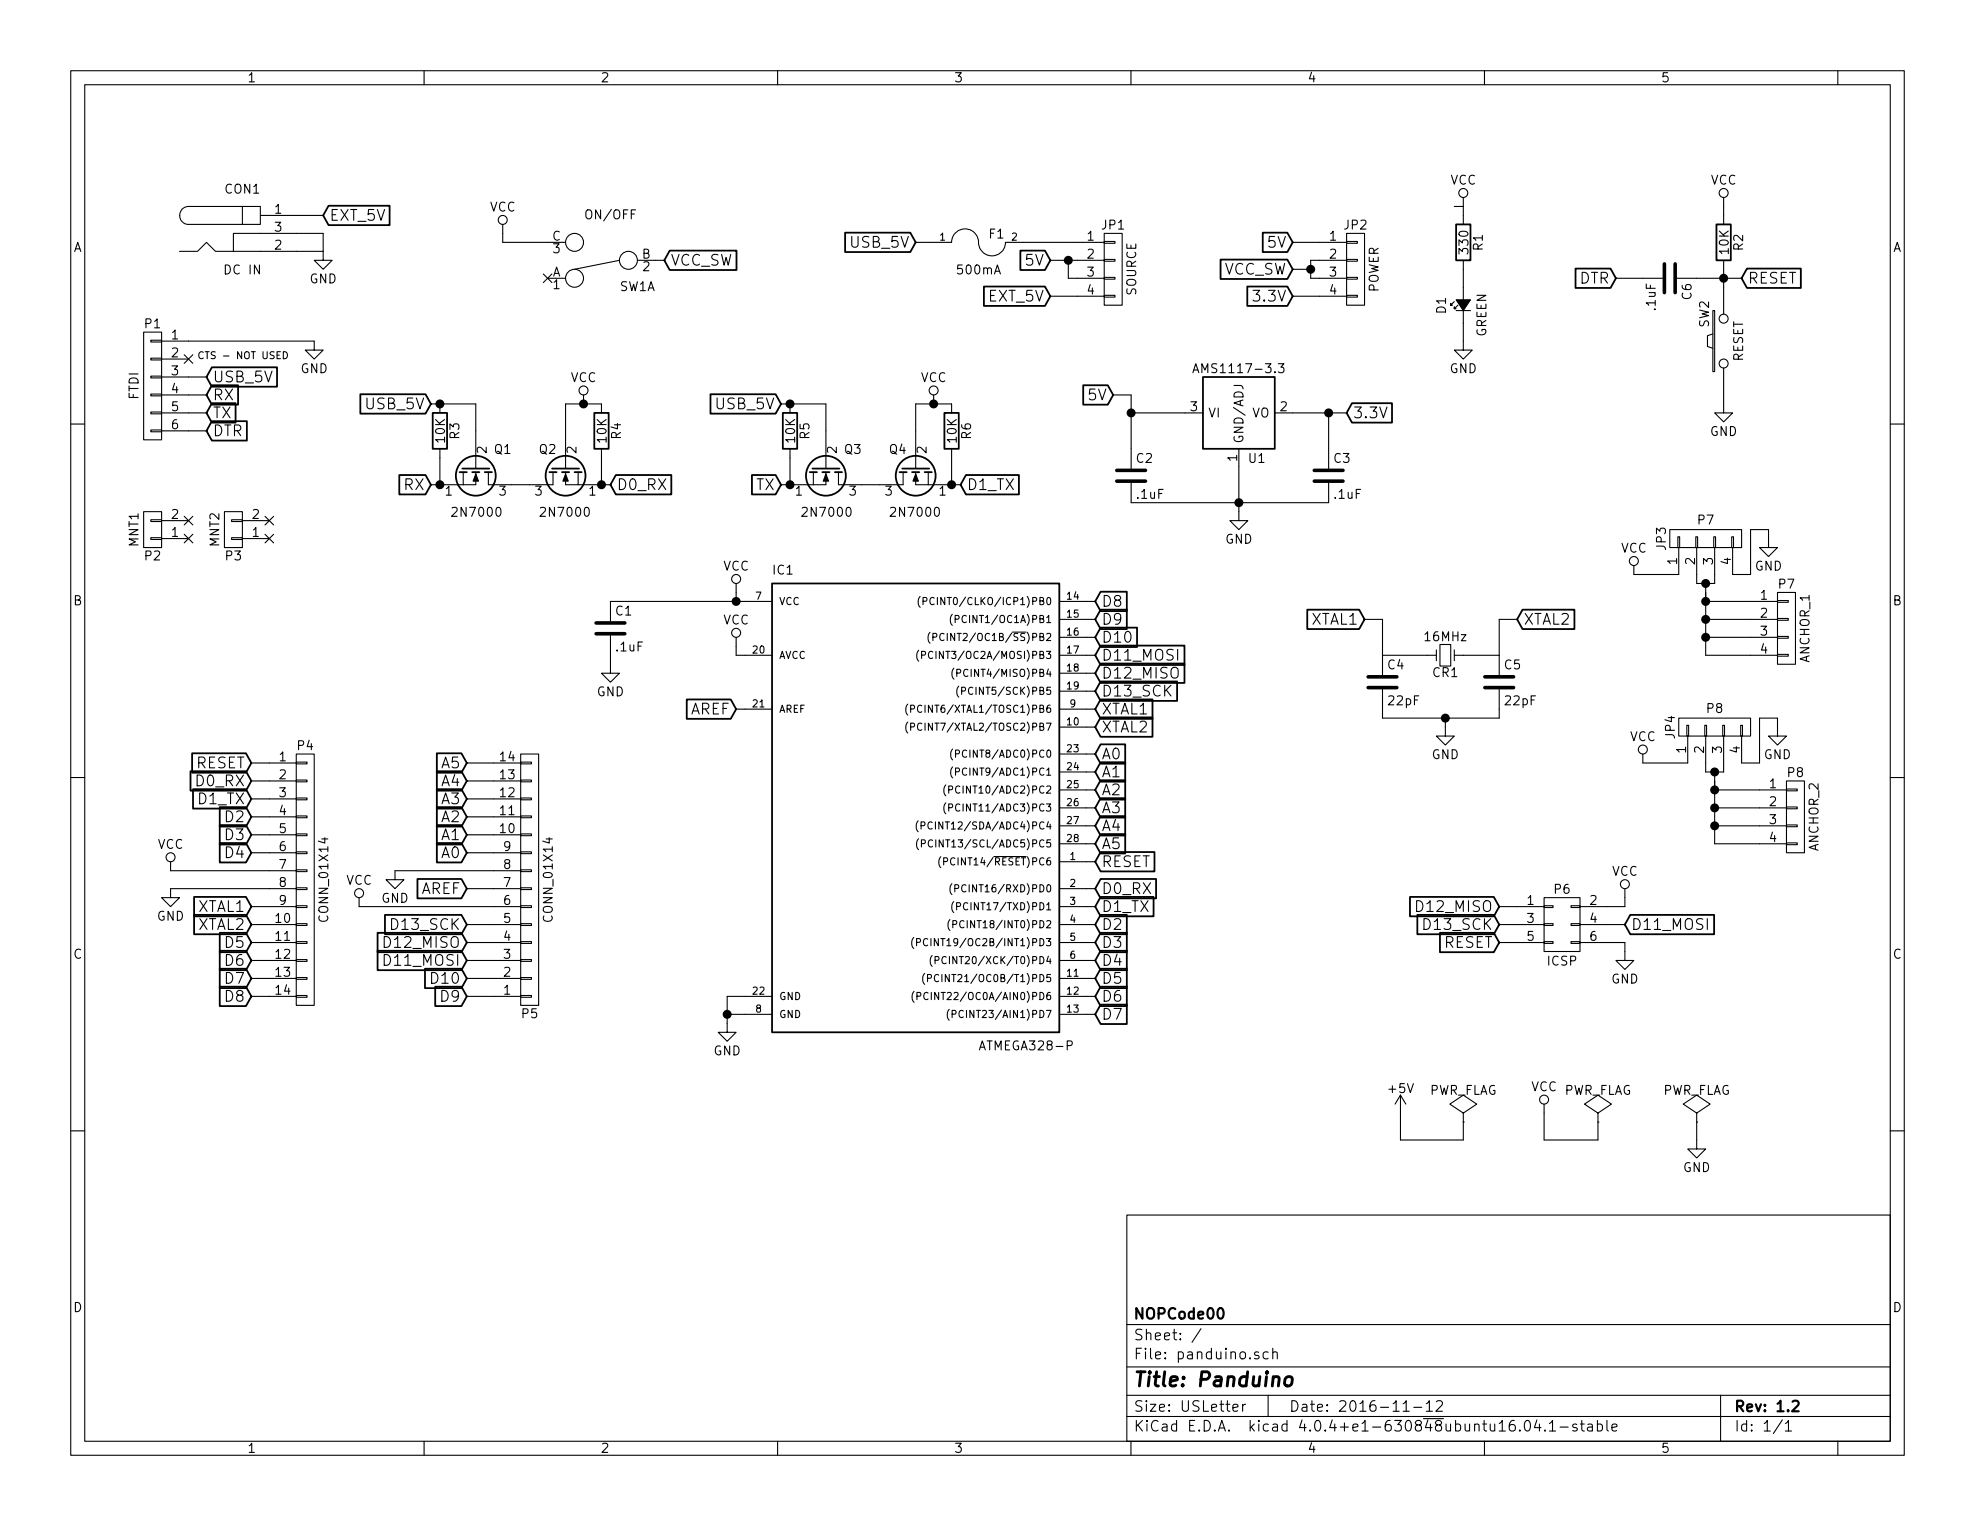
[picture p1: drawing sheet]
<svg xmlns="http://www.w3.org/2000/svg" width="279mm" height="216mm" viewBox="0 0 279 216" stroke-linecap="round" stroke-linejoin="round" font-family="sans-serif">
<g fill="none" stroke="#000" stroke-width=".15">
<path d="M10 10h259.4v195.9h-259.4zM12 12h255.4v191.9h-255.4zM60 10v2M110 10v2M160 10v2M210 10v2M260 10v2M25.4 35.6h2.5l1.3-1.3 1.3 1.3h15.2M33 35.6v-2.6h12.7v2.6M34.3 29.2h2.5v2.6h-2.5zM34.3 29.2h-7.6a1.27 1.27 0 0 0-1.3 1.3 1.27 1.27 0 0 0 1.3 1.3h7.6M36.8 30.5h8.9"/>
<path d="M45.7 35.6v1.2h1.3l-1.3 1.3-1.3-1.3h1.3M71.1 31.8v2.5h8.9M76.9 38.8l1.2 1.2M77.5 39.4h2.5M78.1 38.8l-1.2 1.2M87.6 36.8l-6.3 1.3M90.2 36.8h3.8M129.5 34.3h5.1a1.93 1.93 0 0 1 2.1-1.9 1.93 1.93 0 0 1 1.8 2.2 1.91 1.91 0 0 0 2 1.6 1.91 1.91 0 0 0 1.7-1.9h14M148.6 36.8h7.6M151.1 36.8v2.6h5.1M156.2 39.2h1.5v.3h-1.5zM156.2 36.7h1.5v.3h-1.5z"/>
<path d="M156.2 34.2h1.5v.2h-1.5zM156.2 33h2.5v10.2h-2.5zM182.9 34.3h7.6M182.9 38.1h2.5M190.5 39.2h1.5v.3h-1.5zM190.5 36.7h1.5v.3h-1.5zM190.5 34.2h1.5v.2h-1.5zM190.5 33h2.5v10.2h-2.5zM190.5 36.8h-5.1v2.6h5.1M205.7 29.2h1.3M207 27.9v3.9M207 36.8v5.6"/>
<path d="M228.6 39.4h6.6M237.2 39.4h9.2M243.8 27.9v3.9M243.8 36.8v7.7M10 60h2M20.3 47h2.6v15.2h-2.6zM21.3 58.3h1.6v.2h-1.6zM21.3 55.8h1.6v.2h-1.6zM21.3 53.2h1.6v.3h-1.6zM21.3 50.7h1.6v.2h-1.6zM21.3 48.1h1.6v.3h-1.6zM22.9 48.3h21.5v1.2h1.3l-1.3 1.3-1.2-1.3h1.2"/>
<path d="M22.9 50.8h3.8M22.9 53.3h6.3M22.9 55.9h6.3M22.9 58.4h6.3M26.1 50.2l1.2 1.2M27.3 50.2l-1.2 1.2M39.2 50.2h.3M39.7 49.8h-.5v.9h.5M40.1 49.8a.5 .5 0 0 1 .6 .5 .5 .5 0 0 1-.6 .4zM61 57.2h6.3v9.1M62.2 57.2v1.2M82.5 55.9v1.3"/>
<path d="M85.1 58.4v-1.2h-5.1v9.1M110.5 57.2h6.3v9.1M111.8 57.2v1.2M132.1 55.9v1.3M134.6 58.4v-1.2h-5.1v9.1M148.6 41.9h7.6M156.2 41.8h1.5v.2h-1.5zM157.5 55.9h2.5v10.4M160 58.4h10.2M168.8 52.7l.4-1.2 .4 1.2M168.9 52.3h.6M180.3 58.4h10.2"/>
<path d="M180.8 51.5h.8l-.4 .4 .4 .1v.6l-.2 .1h-.4l-.2-.1M182.9 41.9h7.6M188 58.4v7.9M190.5 41.8h1.5v.2h-1.5zM205.7 42.7l-.5 .5v-.3v.3h.3M206 43.9h2M206.2 43.2l-.5 .5v-.3v.3h.3M207 43.9v5.6h1.3l-1.3 1.3-1.3-1.3h1.3M242.3 43.9h.3v8.7h-.3zM242.3 47.2l-.7 .3v1.5l.7 .3M243.8 52.1v6.3h1.3l-1.3 1.3-1.2-1.3h1.2M267.4 60h2"/>
<path d="M20.3 72.4h2.6v5.1h-2.6zM21.3 60.8h1.6v.3h-1.6zM21.3 73.5h1.6v.3h-1.6zM21.3 76.1h1.6v.2h-1.6zM22.9 61h6.3M22.9 76.2h3.8M22.9 73.7h3.8M26.1 73.1l1.2 1.2M26.1 75.6l1.2 1.2M27.3 73.1l-1.2 1.2M27.3 75.6l-1.2 1.2M31.7 72.4h2.6v5.1h-2.6z"/>
<path d="M32.8 73.5h1.5v.3h-1.5zM32.8 76.1h1.5v.2h-1.5zM34.3 76.2h3.8M34.3 73.7h3.8M37.5 75.6l1.2 1.2M37.5 73.1l1.2 1.2M38.7 75.6l-1.2 1.2M38.7 73.1l-1.2 1.2M62.2 63.5v5.1M65.5 66.8v1.8M67.3 66.8v1.8h-6.3M69.1 66.8v1.8h9.1v-1.8"/>
<path d="M80 66.8v1.8h6.4M81.8 66.8v1.8M85.1 63.5v5.1M111.8 63.5v5.1M115.1 66.8v1.8M116.8 66.8v1.8h-6.3M118.6 66.8v1.8h9.2v-1.8M129.5 66.8v1.8h6.4M131.3 66.8v1.8M134.6 63.5v5.1M160 68.3v2.8h28v-2.8M175.3 63.5v10.2h1.2l-1.2 1.2-1.3-1.2h1.3"/>
<path d="M236.2 74.9h10.2v2.6h-10.2zM237.4 75.9h.2v1.6h-.2zM237.5 77.5v3.8h-6.4v-1.3M239.9 75.9h.3v1.6h-.3zM240 77.5v5.1h2.6v-5.1M242.4 75.9h.3v1.6h-.3zM245 75.9h.2v1.6h-.2zM245.1 77.5v3.8h2.5v-6.4h2.6v2.6h1.3l-1.3 1.2-1.3-1.2h1.3M86.4 89.9v5.4h1.2l-1.2 1.2-1.3-1.2h1.3M104.1 90.2v2.5h5.1M104.1 82.6v2.5M109.2 85.1h-22.8v2.8"/>
<path d="M128.4 99.6a1.2 1.2 0 0 0 0 1.6M130 92a1.2 1.2 0 0 0 0 1.5M130.2 84.4a1.2 1.2 0 0 0 0 1.5M130.4 92.7l.5-.1v-.1v-.3h-.5v1M130.6 85.1l.5-.1v-.1v-.3l-.5-.1v1M131.6 89.5a1.2 1.2 0 0 0 0 1.5M132 92.3a.4 .4 0 0 0-.5-.1 .4 .4 0 0 0-.2 .5 .37 .37 0 0 0 .2 .4 .37 .37 0 0 0 .5 0M132 90.1h.5v-.2v-.2l-.5-.1v1M132.2 84.6a.4 .4 0 0 0-.5 0 .4 .4 0 0 0-.2 .5 .37 .37 0 0 0 .2 .4 .37 .37 0 0 0 .5-.1M133.6 89.7a.4 .4 0 0 0-.5 0 .4 .4 0 0 0-.2 .5 .37 .37 0 0 0 .2 .4 .37 .37 0 0 0 .5-.1M134.7 86.9a1.2 1.2 0 0 0 0 1.6M135 94.5a1.2 1.2 0 0 0 0 1.6"/>
<path d="M135.1 87.6h.5l.1-.2-.1-.3h-.5v1M135.4 95.2h.4l.1-.2-.1-.3h-.4v1M135.6 97.1a1.2 1.2 0 0 0 0 1.5M136 97.8l.5-.1 .1-.1-.1-.3-.5-.1v1M149.9 85.1h5M149.9 92.7h5M149.9 87.6h5M149.9 90.2h5M149.9 95.3h5M149.9 97.8h5M193 87.6h2.6v7.9M195.6 92.7h7.6"/>
<path d="M195.6 97.5v4.1h16.5v-4.1M203.2 91.9v1.6M203.7 91.2h1.5v3h-1.5zM205.7 92.7h6.4M205.7 91.9v1.6M214.6 87.6h-2.5v7.9M241.3 85.1h10.2M241.3 82.6v10.1h10.2M241.3 87.6h10.2M241.3 90.2h10.2M251.5 92.6h1.5v.2h-1.5zM251.5 90h1.5v.3h-1.5z"/>
<path d="M251.5 87.5h1.5v.3h-1.5zM251.5 85h1.5v.2h-1.5zM251.5 83.8h2.5v10.2h-2.5zM10 110h2M35.6 118.1h6.3M35.6 115.6h6.3M35.6 113h6.3M35.6 110.5h6.3M35.6 108h6.3M41.9 118h1.5v.2h-1.5zM41.9 115.4h1.5v.3h-1.5zM41.9 112.9h1.5v.3h-1.5z"/>
<path d="M41.9 110.4h1.5v.2h-1.5zM41.9 107.8h1.5v.3h-1.5zM41.9 106.7h2.5v35.5h-2.5zM66 118.1h7.7M66 115.6h7.7M66 113h7.7M66 110.5h7.7M66 108h7.7M73.7 107.8h1.5v.3h-1.5zM73.7 110.4h1.5v.2h-1.5zM73.7 112.9h1.5v.3h-1.5zM73.7 115.4h1.5v.3h-1.5z"/>
<path d="M73.7 118h1.5v.2h-1.5zM73.7 106.7h2.5v35.5h-2.5zM104.1 100.3h5.1M128.4 102.2a1.2 1.2 0 0 0 0 1.5M128.8 100.3h.5l.1-.2-.1-.3h-.5v1M128.8 102.8h.5l.1-.2-.1-.2-.5-.1v1M129.9 116.1a1.2 1.2 0 0 0 0 1.6M129.9 118.7a1.2 1.2 0 0 0 0 1.5M130.3 116.8h.5l.1-.2-.1-.3h-.5v1M130.4 119.4l.4-.1 .1-.1-.1-.3-.4-.1v1M131.9 116.4a.4 .4 0 0 0-.5 0 .4 .4 0 0 0-.1 .5 .37 .37 0 0 0 .2 .4 .37 .37 0 0 0 .4-.1M131.9 118.9a.4 .4 0 0 0-.5 0 .4 .4 0 0 0-.1 .5 .37 .37 0 0 0 .2 .4 .37 .37 0 0 0 .4-.1"/>
<path d="M133.8 111a1.2 1.2 0 0 0 0 1.6M133.8 113.6a1.2 1.2 0 0 0 0 1.5M134.2 111.7h.5l.1-.2-.1-.2-.5-.1v1M134.2 114.3l.5-.1 .1-.1-.1-.3-.5-.1v1.1M134.8 106a1.2 1.2 0 0 0 0 1.5M134.8 108.5a1.2 1.2 0 0 0 0 1.6M135.2 106.7l.5-.1v-.1v-.3l-.5-.1v1M135.2 109.2l.5-.1v-.1v-.3h-.5v1M149.9 100.3h5M149.9 102.9h5M149.9 106.7h5M149.9 109.2h5"/>
<path d="M149.9 111.8h5M149.9 114.3h5M149.9 116.8h5M149.9 119.4h5M204.5 101.6v2.5h1.2l-1.2 1.3-1.3-1.3h1.3M237.5 101.6h10.1v2.5h-10.1zM238.6 102.6h.3v1.5h-.3zM238.8 104.1v3.9h-6.4v-1.3M241.2 102.6h.2v1.5h-.2zM241.3 104.1v5.1h2.5v-5.1M242.6 111.8h10.1M242.6 114.3h10.1"/>
<path d="M242.6 116.8h10.1M242.6 109.2v10.2h10.1M243.7 102.6h.3v1.5h-.3zM246.3 102.6h.2v1.5h-.2zM246.4 104.1v3.9h2.5v-6.4h2.6v2.5h1.2l-1.2 1.3-1.3-1.3h1.3M252.7 119.3h1.6v.2h-1.6zM252.7 116.7h1.6v.3h-1.6zM252.7 114.2h1.6v.2h-1.6zM252.7 111.6h1.6v.3h-1.6zM252.7 110.5h2.6v10.2h-2.6zM267.4 110h2M24.1 121.9v1.3h17.8"/>
<path d="M35.6 128.3h6.3M35.6 130.8h6.3M35.6 133.4h6.3M35.6 135.9h6.3M35.6 138.4h6.3M35.6 120.7h6.3M41.9 138.3h1.5v.3h-1.5zM41.9 135.8h1.5v.2h-1.5zM41.9 133.2h1.5v.3h-1.5zM41.9 130.7h1.5v.2h-1.5zM41.9 128.1h1.5v.3h-1.5zM41.9 125.6h1.5v.3h-1.5z"/>
<path d="M41.9 123.1h1.5v.2h-1.5zM41.9 120.5h1.5v.3h-1.5zM41.9 125.7h-17.8v1.3h1.3l-1.3 1.3-1.2-1.3h1.2M50.8 127v1.3h22.9M66 125.7h7.7M66 130.8h7.7M66 133.4h7.7M66 135.9h7.7M66 138.4h7.7M66 120.7h7.7M73.7 120.5h1.5v.3h-1.5zM73.7 123.1h1.5v.2h-1.5z"/>
<path d="M73.7 125.6h1.5v.3h-1.5zM73.7 128.1h1.5v.3h-1.5zM73.7 130.7h1.5v.2h-1.5zM73.7 133.2h1.5v.3h-1.5zM73.7 135.8h1.5v.2h-1.5zM73.7 138.3h1.5v.3h-1.5zM73.7 123.2h-17.8v1.3h1.2l-1.2 1.2-1.3-1.2h1.3M129.3 132.6a1.2 1.2 0 0 0 0 1.6M129.7 133.3h.4l.1-.2-.1-.3h-.4v1M130.8 137.7a1.2 1.2 0 0 0 0 1.6M131.2 138.4h.5l.1-.2-.1-.3h-.5v1M131.2 132.9a.4 .4 0 0 0-.5 0 .4 .4 0 0 0-.1 .5 .37 .37 0 0 0 .2 .4 .37 .37 0 0 0 .4-.1"/>
<path d="M131.9 135.2a1.2 1.2 0 0 0 0 1.5M132.3 135.9l.5-.1v-.1v-.3l-.5-.1v1M132.8 138a.4 .4 0 0 0-.5 0 .4 .4 0 0 0-.1 .5 .37 .37 0 0 0 .2 .3 .37 .37 0 0 0 .4 0M133.1 121.2a1.2 1.2 0 0 0 0 1.6M133.5 121.9l.5-.1 .1-.1-.1-.3h-.5v1M133.9 135.4a.4 .4 0 0 0-.5 0 .4 .4 0 0 0-.2 .5 .37 .37 0 0 0 .2 .4 .37 .37 0 0 0 .5-.1M134.4 130.1a1.2 1.2 0 0 0 0 1.5M134.7 125a1.2 1.2 0 0 0 0 1.6M134.8 130.8l.5-.1 .1-.1-.1-.3h-.5v1M134.9 127.6a1.2 1.2 0 0 0 0 1.5M135.1 125.7h.5v-.2v-.3h-.5v1M135.3 128.2h.5l.1-.2-.1-.2-.5-.1v1"/>
<path d="M140.6 121.2h4.6M149.9 121.9h5M149.9 125.7h5M149.9 128.3h5M149.9 130.8h5M149.9 133.4h5M149.9 135.9h5M149.9 138.4h5M212.1 128.3h6.3M212.1 130.8h6.3M212.1 133.4h6.3M218.4 133.2h1.3v.3h-1.3z"/>
<path d="M218.4 130.7h1.3v.2h-1.3zM218.4 128.1h1.3v.3h-1.3zM218.4 127h5.1v7.6h-5.1zM222.2 133.2h1.3v.3h-1.3zM222.2 130.7h1.3v.2h-1.3zM222.2 128.1h1.3v.3h-1.3zM223.5 133.4h6.4v2.5h1.2l-1.2 1.3-1.3-1.3h1.3M223.5 130.8h6.4M229.9 125.7v2.6h-6.4M10 160h2M35.6 141h6.3M41.9 140.8h1.5v.3h-1.5z"/>
<path d="M66 141h7.7M73.7 140.8h1.5v.3h-1.5zM102.9 143.5h6.3M109.2 141h-6.3v5.1h1.2l-1.2 1.2-1.3-1.2h1.3M129.3 140.3a1.2 1.2 0 0 0 0 1.5M129.7 140.9h.5l.1-.2-.1-.2-.5-.1v1M131.3 140.5a.4 .4 0 0 0-.5 0 .4 .4 0 0 0-.1 .5 .37 .37 0 0 0 .2 .4 .37 .37 0 0 0 .4-.1M134.3 142.8a1.2 1.2 0 0 0 0 1.5M134.7 143.5l.5-.1 .1-.1-.1-.3h-.5v1M149.9 143.5h5M149.9 141h5M198.1 154.9v6.4h8.9v-2.5"/>
<path d="M198.1 154.9l-.7 1.3M198.1 154.9l.8 1.3M207 158.8h.1M207 157.5l1.9-1.3-1.9-1.3-1.9 1.3 1.9 1.3v1.3M218.4 156.2v5.1h7.7v-2.5M226.1 158.8h.1M226.1 157.5l1.9-1.3-1.9-1.3-1.9 1.3 1.9 1.3v1.3M240 158.8v3.8h1.3l-1.3 1.2-1.2-1.2h1.2M240 158.8h.1M240 157.5l1.9-1.3-1.9-1.3-1.9 1.3 1.9 1.3v1.3M267.4 160h2M159.4 171.9h108v32h-108z"/>
<path d="M159.4 197.4h108M159.4 193.4h108M159.4 187.4h108M169.9 188l-1.3 1.9M174.4 199.2l.7-.2v-.2l-.4-.1-.3 .2 .1 .7 .2 .1 .4-.1M175.8 198.7v1M176.2 198.7l-.3 .1-.1 .2M178.1 191.3a.37 .37 0 0 0-.6 .2 .54 .54 0 0 0 .6 .3v.2v.2l-.2 .1-.4-.1M179.4 191.3h-.4l-.3 .2 .1 .6 .2 .2 .4-.1M179.4 197.4v3M180.1 191.4a.38 .38 0 0 1 .6 .1v.8M180.1 190.8v1.5"/>
<path d="M198.5 199.7h.9M200 199.1h1.1M201.8 198.6l.4-.4v1.5M201.8 199.7h.8M203.2 198.3l.2-.1h.5a.37 .37 0 0 1 .1 .6l-.9 .9h1M243.4 197.4v6.5M60 203.9v2M110 203.9v2M159.4 200.4h108M160 203.9v2M210 203.9v2M215.8 201.1a.35 .35 0 0 1 .4-.1 .35 .35 0 0 1 .2 .2 .77 .77 0 0 1-.4 1.3 .9 .9 0 0 1-.2-1.4z"/>
<path d="M217.4 200.9l-.3 1.1h.9M217.8 201.5v1M218.6 202.3v.1v.1l-.1-.1 .1-.1v.2M219.2 201.4l.4-.4v1.5M219.2 202.5h.9M220.7 201.9h1.1M223.1 201.5a.37 .37 0 0 0-.6 .2v.1a.54 .54 0 0 0 .6 .2v.2v.2l-.2 .1-.4-.1M223.6 201.5h.5M223.8 201v1.3l.2 .2h.1M224.6 201.5h.2h.4l.1 1M225.3 201.8l-.5 .1-.2 .2v.3l.2 .1 .5-.1M226 201.5a.48 .48 0 0 1 .6 .1l.1 .2-.1 .5a.48 .48 0 0 1-.6 .1"/>
<path d="M226 201v1.5M227.3 201v1.3l.2 .2M228 202l.8-.2-.1-.3h-.4l-.3 .2 .1 .7 .2 .1 .4-.1M252.1 200.9l-1.2 1.9M252.6 201.4l.4-.4v1.5M252.6 202.5h.8M260 203.9v2"/>
<circle cx="71.1" cy="31.1" r=".63"/>
<circle cx="81.3" cy="39.4" r="1.27"/>
<circle cx="81.3" cy="34.3" r="1.27"/>
<circle cx="88.9" cy="36.8" r="1.27"/>
<circle cx="207" cy="27.3" r=".63"/>
<circle cx="243.8" cy="27.3" r=".63"/>
<circle cx="82.5" cy="55.2" r=".63"/>
<circle cx="132.1" cy="55.2" r=".63"/>
<circle cx="243.8" cy="51.4" r=".63"/>
<circle cx="243.8" cy="45.1" r=".63"/>
<circle cx="231.1" cy="79.4" r=".63"/>
<circle cx="104.1" cy="89.5" r=".63"/>
<circle cx="104.1" cy="81.9" r=".63"/>
<circle cx="232.4" cy="106" r=".63"/>
<circle cx="24.1" cy="121.3" r=".63"/>
<circle cx="50.8" cy="126.4" r=".63"/>
<circle cx="229.9" cy="125.1" r=".63"/>
<circle cx="218.4" cy="155.6" r=".63"/>
</g>
<path d="M253.6 198.3l.2-.1h.5a.37 .37 0 0 1 .1 .6l-.9 .9h1" fill="none" stroke="#000" stroke-width=".3"/>
<path d="M181.9 194.9a.51 .51 0 0 1 .5-.2 .51 .51 0 0 1 .4 .4v.6a.54 .54 0 0 1-.6 .4 .54 .54 0 0 1-.5-.4z" fill="none" stroke="#000" stroke-width=".41"/>
<g fill="none" stroke="#000" stroke-width=".25">
<path d="M46.5 29.1h8.6v2.8h-8.6l-.8-1.4zM94.7 35.5h9.5v2.7h-9.5l-.7-1.4zM119.6 32.9h9.2l.7 1.4-.7 1.4h-9.2zM144.3 35.5h3.5l.8 1.3-.8 1.4h-3.5zM172.7 36.7h9.4l.8 1.4-.8 1.4h-9.4zM178.6 32.9h3.5l.8 1.4-.8 1.4h-3.5zM206 31.8h2v5h-2zM222.9 38h4.9l.8 1.4-.8 1.3h-4.9zM242.8 31.8h2.1v5h-2.1zM247.1 38h7.7v2.7h-7.7l-.7-1.3zM30 59.6h4.9v2.7h-4.9l-.8-1.3zM30 57h3.3v2.8h-3.3l-.8-1.4z"/>
<path d="M30 54.5h3.7v2.8h-3.7l-.8-1.4zM30 52h9.2v2.7h-9.2l-.8-1.4zM51 55.8h9.2l.8 1.4-.8 1.3h-9.2zM61.2 58.4h2v5.1h-2zM84.1 58.4h2v5.1h-2zM100.5 55.8h9.2l.8 1.4-.8 1.3h-9.2zM110.7 58.4h2.1v5.1h-2.1zM133.6 58.4h2v5.1h-2zM139.2 40.5h8.6l.8 1.4-.8 1.4h-8.6zM153.2 54.5h3.5l.8 1.4-.8 1.4h-3.5zM170.2 53.3h10.1v10.2h-10.1zM176.5 40.5h5.6l.8 1.4-.8 1.4h-5.6z"/>
<path d="M191.3 57h5.6v2.8h-5.6l-.8-1.4zM56.5 67.2h3.7l.8 1.4-.8 1.4h-3.7zM65 66.8h1M65.4 66.3h3.8M66.8 66.8h1M68.6 66.8h1M77.7 66.8h1M78.1 66.3h3.8M79.5 66.8h1M81.3 66.8h1M87.1 67.2h7.9v2.8h-7.9l-.7-1.4zM106.4 67.2h3.3l.8 1.4-.8 1.4h-3.3z"/>
<path d="M114.6 66.8h1M114.9 66.3h3.8M116.3 66.8h1M118.1 66.8h1M127.3 66.8h1M127.6 66.3h3.8M129 66.8h1M130.8 66.8h1M136.7 67.2h7.4v2.8h-7.4l-.8-1.4zM97.2 99h6.2l.7 1.3-.7 1.4h-6.2zM109.2 82.6h40.7v63.5h-40.7zM155.7 99h7.3v2.7h-7.3l-.8-1.4z"/>
<path d="M155.7 96.4h10.8v2.8h-10.8l-.8-1.4zM155.7 93.9h11.9v2.7h-11.9l-.8-1.3zM155.7 91.3h11.9v2.8h-11.9l-.8-1.4zM155.7 88.8h5.2v2.7h-5.2l-.8-1.3zM155.7 86.3h3.7v2.7h-3.7l-.8-1.4zM155.7 83.7h3.7v2.8h-3.7l-.8-1.4zM184.9 86.3h7.4l.7 1.3-.7 1.4h-7.4zM215.4 86.3h7.3v2.7h-7.3l-.8-1.4zM26.9 109.1h7.9l.8 1.4-.8 1.4h-7.9zM27.2 106.6h7.6l.8 1.4-.8 1.3h-7.6zM27.3 111.7h7.5l.8 1.3-.8 1.4h-7.5zM31.1 114.2h3.7l.8 1.4-.8 1.3h-3.7z"/>
<path d="M31.1 116.7h3.7l.8 1.4-.8 1.4h-3.7zM31.1 119.3h3.7l.8 1.4-.8 1.3h-3.7zM61.8 119.3h3.5l.7 1.4-.7 1.3h-3.5zM61.8 116.7h3.5l.7 1.4-.7 1.4h-3.5zM61.8 114.2h3.5l.7 1.4-.7 1.3h-3.5zM61.8 111.7h3.5l.7 1.3-.7 1.4h-3.5zM61.8 109.1h3.5l.7 1.4-.7 1.4h-3.5zM61.8 106.6h3.5l.7 1.4-.7 1.3h-3.5zM155.7 101.5h7.3v2.7h-7.3l-.8-1.3zM155.7 105.3h3.5v2.8h-3.5l-.8-1.4zM155.7 107.8h3.5v2.8h-3.5l-.8-1.4zM155.7 110.4h3.5v2.7h-3.5l-.8-1.3z"/>
<path d="M155.7 112.9h3.5v2.8h-3.5l-.8-1.4zM155.7 115.5h3.5v2.7h-3.5l-.8-1.4zM155.7 118h3.5v2.8h-3.5l-.8-1.4zM27.5 126.9h7.3l.8 1.4-.8 1.3h-7.3zM27.5 129.4h7.3l.8 1.4-.8 1.4h-7.3zM31.1 132h3.7l.8 1.4-.8 1.3h-3.7zM31.1 134.5h3.7l.8 1.4-.8 1.4h-3.7zM31.1 137.1h3.7l.8 1.3-.8 1.4h-3.7zM31.1 139.6h3.7l.8 1.4-.8 1.3h-3.7zM53.4 134.5h11.9l.7 1.4-.7 1.4h-11.9zM53.4 132h11.9l.7 1.4-.7 1.3h-11.9zM54.5 129.4h10.8l.7 1.4-.7 1.4h-10.8z"/>
<path d="M59.1 124.4h6.2l.7 1.3-.7 1.4h-6.2zM60.1 137.1h5.2l.7 1.3-.7 1.4h-5.2zM61.6 139.6h3.7l.7 1.4-.7 1.3h-3.7zM155.7 120.5h7.6v2.8h-7.6l-.8-1.4zM155.7 124.4h7.9v2.7h-7.9l-.8-1.4zM155.7 126.9h7.5v2.7h-7.5l-.8-1.3zM155.7 129.4h3.7v2.8h-3.7l-.8-1.4zM155.7 132h3.7v2.7h-3.7l-.8-1.3zM155.7 134.5h3.7v2.8h-3.7l-.8-1.4zM155.7 137.1h3.7v2.7h-3.7l-.8-1.4zM155.7 139.6h3.7v2.7h-3.7l-.8-1.3zM199.5 126.9h11.8l.8 1.4-.8 1.3h-11.8z"/>
<path d="M200.5 129.4h10.8l.8 1.4-.8 1.4h-10.8zM203.7 132h7.6l.8 1.4-.8 1.3h-7.6zM230.6 129.4h11.9v2.8h-11.9l-.7-1.4zM155.7 142.1h3.7v2.8h-3.7l-.8-1.4z"/>
<circle cx="67.3" cy="67.3" r="2.82"/>
<circle cx="80" cy="67.3" r="2.82"/>
<circle cx="116.8" cy="67.3" r="2.82"/>
<circle cx="129.5" cy="67.3" r="2.82"/>
</g>
<path d="M235.5 37.3v4.1M237 37.3v4.1M158 68.1h4.1M158 66.5h4.1M185.9 68.1h4.1M185.9 66.5h4.1M84.3 89.7h4.1M84.3 88.1h4.1M193.5 97.3h4.1M193.5 95.8h4.1M210.1 97.3h4M210.1 95.8h4" fill="none" stroke="#000" stroke-width=".51"/>
<g fill="#000" stroke="#000" stroke-width=".25">
<circle cx="151.1" cy="36.8" r=".51"/>
<circle cx="185.4" cy="38.1" r=".51"/>
<circle cx="243.8" cy="39.4" r=".51"/>
<circle cx="62.2" cy="57.2" r=".51"/>
<circle cx="82.6" cy="57.2" r=".51"/>
<circle cx="111.8" cy="57.2" r=".51"/>
<circle cx="132.1" cy="57.2" r=".51"/>
<circle cx="160" cy="58.4" r=".51"/>
<circle cx="188" cy="58.4" r=".51"/>
<circle cx="62.2" cy="68.6" r=".51"/>
<circle cx="85.1" cy="68.6" r=".51"/>
<circle cx="111.8" cy="68.6" r=".51"/>
<circle cx="134.6" cy="68.6" r=".51"/>
<circle cx="175.3" cy="71.1" r=".51"/>
<circle cx="104.1" cy="85.1" r=".51"/>
<circle cx="241.3" cy="85.1" r=".51"/>
<circle cx="241.3" cy="82.6" r=".51"/>
<circle cx="241.3" cy="87.6" r=".51"/>
<circle cx="241.3" cy="90.2" r=".51"/>
<circle cx="204.5" cy="101.6" r=".51"/>
<circle cx="242.6" cy="109.2" r=".51"/>
<circle cx="242.6" cy="116.8" r=".51"/>
<circle cx="242.6" cy="111.8" r=".51"/>
<circle cx="242.6" cy="114.3" r=".51"/>
<circle cx="102.9" cy="143.5" r=".51"/>
</g>
<path d="M206 42.4h2l-1 1.5zM67.3 67.1l.4 1h-.8zM80 67.1l.4 1h-.8zM116.8 67.1l.4 1h-.7zM129.5 67.1l.4 1h-.7z" fill="#000" stroke="#000" stroke-width=".15"/>
<text font-size="2.8" x="160.4" y="196.2">Title: Panduino</text>
<g font-size="2.1">
<text x="46.6" y="31.2">EXT_5V</text>
<text x="120.4" y="35.1">USB_5V</text>
<text x="179.4" y="35.1">5V</text>
<text x="94.9" y="37.6">VCC_SW</text>
<text x="145.1" y="37.6">5V</text>
<text x="172.9" y="38.9">VCC_SW</text>
<text x="223.3" y="40.1">DTR</text>
<text x="247.3" y="40.1">RESET</text>
<text x="139.8" y="42.7">EXT_5V</text>
<text x="177.6" y="42.7">3.3V</text>
<text x="30.1" y="59.2">TX</text>
<text x="30.1" y="56.6">RX</text>
<text x="30.1" y="54.1">USB_5V</text>
<text x="51.8" y="57.9">USB_5V</text>
<text x="101.3" y="57.9">USB_5V</text>
<text x="154" y="56.6">5V</text>
<text x="191.4" y="59.2">3.3V</text>
<text x="30.1" y="61.7">DTR</text>
<text x="57.1" y="69.3">RX</text>
<text x="87.3" y="69.3">D0_RX</text>
<text x="106.9" y="69.3">TX</text>
<text x="136.8" y="69.3">D1_TX</text>
<text x="155.9" y="88.4">D9</text>
<text x="155.9" y="85.9">D8</text>
<text x="185.4" y="88.4">XTAL1</text>
<text x="215.5" y="88.4">XTAL2</text>
<text x="155.9" y="93.5">D11_MOSI</text>
<text x="155.9" y="90.9">D10</text>
<text x="97.5" y="101.1">AREF</text>
<text x="155.9" y="101.1">XTAL1</text>
<text x="155.9" y="98.6">D13_SCK</text>
<text x="155.9" y="96">D12_MISO</text>
<text x="155.9" y="103.6">XTAL2</text>
<text x="155.9" y="107.4">A0</text>
<text x="27.6" y="108.7">RESET</text>
<text x="27.8" y="111.3">D0_RX</text>
<text x="28" y="113.8">D1_TX</text>
<text x="62.4" y="113.8">A3</text>
<text x="62.4" y="111.3">A4</text>
<text x="62.4" y="108.7">A5</text>
<text x="155.9" y="110">A1</text>
<text x="155.9" y="112.5">A2</text>
<text x="31.9" y="116.3">D2</text>
<text x="31.9" y="118.9">D3</text>
<text x="62.4" y="118.9">A1</text>
<text x="62.4" y="116.3">A2</text>
<text x="155.9" y="115.1">A3</text>
<text x="155.9" y="117.6">A4</text>
<text x="31.9" y="121.4">D4</text>
<text x="62.4" y="121.4">A0</text>
<text x="155.9" y="122.7">RESET</text>
<text x="155.9" y="120.1">A5</text>
<text x="27.9" y="129">XTAL1</text>
<text x="27.9" y="131.6">XTAL2</text>
<text x="55.6" y="131.6">D13_SCK</text>
<text x="59.4" y="126.5">AREF</text>
<text x="155.9" y="126.5">D0_RX</text>
<text x="155.9" y="129">D1_TX</text>
<text x="155.9" y="131.6">D2</text>
<text x="200.7" y="129">D12_MISO</text>
<text x="201.6" y="131.6">D13_SCK</text>
<text x="230.8" y="131.6">D11_MOSI</text>
<text x="31.9" y="134.1">D5</text>
<text x="31.9" y="136.7">D6</text>
<text x="54.6" y="136.7">D11_MOSI</text>
<text x="54.6" y="134.1">D12_MISO</text>
<text x="155.9" y="134.1">D3</text>
<text x="155.9" y="136.7">D4</text>
<text x="204.1" y="134.1">RESET</text>
<text x="31.9" y="139.2">D7</text>
<text x="31.9" y="141.7">D8</text>
<text x="61.2" y="139.2">D10</text>
<text x="62.4" y="141.7">D9</text>
<text x="155.9" y="139.2">D5</text>
<text x="155.9" y="141.7">D6</text>
<text x="155.9" y="144.3">D7</text>
<text x="160.4" y="189.6">Sheet: /</text>
<text x="160.4" y="186.6">NOPCode00</text>
<text x="160.4" y="192.3">File: panduino.sch</text>
<text x="160.4" y="202.5">KiCad E.D.A. kicad 4.0.4+e1-630848ubuntu16.04.1-stable</text>
<text x="160.4" y="199.7">Size: USLetter</text>
<text x="182.4" y="199.7">Date: 2016-11-12</text>
<text x="245.4" y="199.7">Rev: 1.2</text>
<text x="245.4" y="202.5">Id: 1/1</text>
</g>
<g font-size="1.8">
<text x="35" y="11.6">1</text>
<text x="85" y="11.6">2</text>
<text x="135" y="11.6">3</text>
<text x="185" y="11.6">4</text>
<text x="235" y="11.6">5</text>
<text x="31.9" y="27.4">CON1</text>
<text x="69.3" y="29.9">VCC</text>
<text x="205.2" y="26.1">VCC</text>
<text x="242" y="26.1">VCC</text>
<text x="10.4" y="35.6">A</text>
<text x="38.9" y="30.2">1</text>
<text x="38.9" y="35.3">2</text>
<text x="38.9" y="32.8">3</text>
<text x="78.1" y="34">C</text>
<text x="78.3" y="35.8">3</text>
<text x="83" y="31">ON/OFF</text>
<text x="140" y="33.7">F1</text>
<text x="153.8" y="34">1</text>
<text x="155.9" y="32.5">JP1</text>
<text x="188.1" y="34">1</text>
<text x="190.2" y="32.5">JP2</text>
<text x="207.7" y="35.8" transform="rotate(-90 207.7 35.8)">330</text>
<text x="209.8" y="35.4" transform="rotate(-90 209.8 35.4)">R1</text>
<text x="244.6" y="35.9" transform="rotate(-90 244.6 35.9)">10K</text>
<text x="246.6" y="35.4" transform="rotate(-90 246.6 35.4)">R2</text>
<text x="267.8" y="35.6">A</text>
<text x="31.9" y="38.8">DC IN</text>
<text x="43.8" y="40.1">GND</text>
<text x="78.1" y="39.1">A</text>
<text x="78.3" y="40.9">1</text>
<text x="87.6" y="41.2">SW1A</text>
<text x="90.8" y="36.6">B</text>
<text x="91" y="38.4">2</text>
<text x="135.5" y="38.8">500mA</text>
<text x="153.8" y="36.6">2</text>
<text x="153.8" y="39.1">3</text>
<text x="153.8" y="41.7">4</text>
<text x="160.7" y="41.9" transform="rotate(-90 160.7 41.9)">SOURCE</text>
<text x="188.1" y="36.6">2</text>
<text x="188.1" y="39.1">3</text>
<text x="188.1" y="41.7">4</text>
<text x="195" y="41.4" transform="rotate(-90 195 41.4)">POWER</text>
<text x="20.5" y="46.4">P1</text>
<text x="204.5" y="44.3" transform="rotate(-90 204.5 44.3)">D1</text>
<text x="210.3" y="47.7" transform="rotate(-90 210.3 47.7)">GREEN</text>
<text x="234.2" y="43.8" transform="rotate(-90 234.2 43.8)">.1uF</text>
<text x="239.3" y="42.4" transform="rotate(-90 239.3 42.4)">C6</text>
<text x="241.8" y="46.3" transform="rotate(-90 241.8 46.3)">SW2</text>
<text x="24.3" y="48">1</text>
<text x="24.3" y="50.5">2</text>
<text x="24.3" y="53.1">3</text>
<text x="42.5" y="52.8">GND</text>
<text x="169.8" y="52.8">AMS1117-3.3</text>
<text x="205.1" y="52.8">GND</text>
<text x="246.6" y="51.2" transform="rotate(-90 246.6 51.2)">RESET</text>
<text x="19.6" y="56.5" transform="rotate(-90 19.6 56.5)">FTDI</text>
<text x="24.3" y="55.6">4</text>
<text x="24.3" y="58.2">5</text>
<text x="80.7" y="54.1">VCC</text>
<text x="130.2" y="54.1">VCC</text>
<text x="168.4" y="58.2">3</text>
<text x="170.9" y="59.1">VI</text>
<text x="177" y="59.1">VO</text>
<text x="181.1" y="58.2">2</text>
<text x="24.3" y="60.7">6</text>
<text x="62.9" y="62.6" transform="rotate(-90 62.9 62.6)">10K</text>
<text x="65" y="62.1" transform="rotate(-90 65 62.1)">R3</text>
<text x="68.8" y="64.1" transform="rotate(-90 68.8 64.1)">2</text>
<text x="70" y="64.2">Q1</text>
<text x="76.3" y="64.2">Q2</text>
<text x="81.5" y="64.1" transform="rotate(-90 81.5 64.1)">2</text>
<text x="85.8" y="62.6" transform="rotate(-90 85.8 62.6)">10K</text>
<text x="87.8" y="62.1" transform="rotate(-90 87.8 62.1)">R4</text>
<text x="112.5" y="62.6" transform="rotate(-90 112.5 62.6)">10K</text>
<text x="114.5" y="62.1" transform="rotate(-90 114.5 62.1)">R5</text>
<text x="118.4" y="64.1" transform="rotate(-90 118.4 64.1)">2</text>
<text x="119.5" y="64.2">Q3</text>
<text x="125.8" y="64.2">Q4</text>
<text x="131.1" y="64.1" transform="rotate(-90 131.1 64.1)">2</text>
<text x="135.3" y="62.6" transform="rotate(-90 135.3 62.6)">10K</text>
<text x="137.4" y="62.1" transform="rotate(-90 137.4 62.1)">R6</text>
<text x="160.8" y="65.5">C2</text>
<text x="175" y="65.3" transform="rotate(-90 175 65.3)">1</text>
<text x="175.9" y="62.7" transform="rotate(-90 175.9 62.7)">GND/ADJ</text>
<text x="176.7" y="65.5">U1</text>
<text x="188.7" y="65.5">C3</text>
<text x="241.9" y="61.7">GND</text>
<text x="63" y="70.1">1</text>
<text x="70.6" y="70.1">3</text>
<text x="75.7" y="70.1">3</text>
<text x="83.3" y="70.1">1</text>
<text x="112.5" y="70.1">1</text>
<text x="120.2" y="70.1">3</text>
<text x="125.2" y="70.1">3</text>
<text x="132.9" y="70.1">1</text>
<text x="160.9" y="70.6">.1uF</text>
<text x="188.8" y="70.6">.1uF</text>
<text x="19.6" y="77.3" transform="rotate(-90 19.6 77.3)">MNT1</text>
<text x="24.3" y="75.9">1</text>
<text x="24.3" y="73.4">2</text>
<text x="31" y="77.3" transform="rotate(-90 31 77.3)">MNT2</text>
<text x="35.7" y="75.9">1</text>
<text x="35.7" y="73.4">2</text>
<text x="64.3" y="73.1">2N7000</text>
<text x="76.8" y="73.1">2N7000</text>
<text x="113.8" y="73.1">2N7000</text>
<text x="126.3" y="73.1">2N7000</text>
<text x="173.3" y="76.9">GND</text>
<text x="235.7" y="77.8" transform="rotate(-90 235.7 77.8)">JP3</text>
<text x="240.2" y="74.2">P7</text>
<text x="20.5" y="79.3">P2</text>
<text x="32" y="79.3">P3</text>
<text x="102.3" y="80.7">VCC</text>
<text x="109.4" y="81.3">IC1</text>
<text x="229.3" y="78.2">VCC</text>
<text x="237.2" y="79.9" transform="rotate(-90 237.2 79.9)">1</text>
<text x="239.8" y="79.9" transform="rotate(-90 239.8 79.9)">2</text>
<text x="242.3" y="79.9" transform="rotate(-90 242.3 79.9)">3</text>
<text x="244.9" y="79.9" transform="rotate(-90 244.9 79.9)">4</text>
<text x="248.2" y="80.7">GND</text>
<text x="251.7" y="83.3">P7</text>
<text x="10.4" y="85.6">B</text>
<text x="87.1" y="87.1">C1</text>
<text x="102.3" y="88.3">VCC</text>
<text x="249.1" y="84.8">1</text>
<text x="249.1" y="87.4">2</text>
<text x="249.1" y="89.9">3</text>
<text x="267.8" y="85.6">B</text>
<text x="87.2" y="92.2">.1uF</text>
<text x="196.3" y="94.7">C4</text>
<text x="201.7" y="90.7">16MHz</text>
<text x="202.7" y="95.8">CR1</text>
<text x="212.9" y="94.7">C5</text>
<text x="249.1" y="92.5">4</text>
<text x="256" y="93.7" transform="rotate(-90 256 93.7)">ANCHOR_1</text>
<text x="84.4" y="98.5">GND</text>
<text x="196.5" y="99.8">22pF</text>
<text x="213" y="99.8">22pF</text>
<text x="241.5" y="100.9">P8</text>
<text x="39.5" y="107.7">1</text>
<text x="42.1" y="106.1">P4</text>
<text x="70.8" y="107.7">14</text>
<text x="202.5" y="107.4">GND</text>
<text x="230.6" y="104.9">VCC</text>
<text x="236.9" y="104.4" transform="rotate(-90 236.9 104.4)">JP4</text>
<text x="238.5" y="106.5" transform="rotate(-90 238.5 106.5)">1</text>
<text x="241" y="106.5" transform="rotate(-90 241 106.5)">2</text>
<text x="243.6" y="106.5" transform="rotate(-90 243.6 106.5)">3</text>
<text x="246.1" y="106.5" transform="rotate(-90 246.1 106.5)">4</text>
<text x="249.5" y="107.4">GND</text>
<text x="39.5" y="110.2">2</text>
<text x="39.5" y="112.8">3</text>
<text x="70.8" y="112.8">12</text>
<text x="70.8" y="110.2">13</text>
<text x="250.3" y="111.5">1</text>
<text x="252.9" y="109.9">P8</text>
<text x="39.5" y="115.3">4</text>
<text x="39.5" y="117.9">5</text>
<text x="70.8" y="117.9">10</text>
<text x="70.8" y="115.3">11</text>
<text x="250.3" y="114">2</text>
<text x="250.3" y="116.6">3</text>
<text x="250.3" y="119.1">4</text>
<text x="22.3" y="120.1">VCC</text>
<text x="39.5" y="120.4">6</text>
<text x="39.5" y="122.9">7</text>
<text x="39.5" y="125.5">8</text>
<text x="48.9" y="125.2">VCC</text>
<text x="71.3" y="125.5">7</text>
<text x="71.3" y="122.9">8</text>
<text x="71.3" y="120.4">9</text>
<text x="228" y="123.9">VCC</text>
<text x="257.3" y="120.4" transform="rotate(-90 257.3 120.4)">ANCHOR_2</text>
<text x="22.2" y="130.3">GND</text>
<text x="39" y="130.6">10</text>
<text x="39.5" y="128">9</text>
<text x="46.4" y="130.1" transform="rotate(-90 46.4 130.1)">CONN_01X14</text>
<text x="53.9" y="127.7">GND</text>
<text x="71.3" y="130.6">5</text>
<text x="71.3" y="128">6</text>
<text x="78.2" y="130.1" transform="rotate(-90 78.2 130.1)">CONN_01X14</text>
<text x="216.1" y="128">1</text>
<text x="216.1" y="130.6">3</text>
<text x="219.9" y="126.4">P6</text>
<text x="224.9" y="128">2</text>
<text x="224.9" y="130.6">4</text>
<text x="10.4" y="135.6">C</text>
<text x="39" y="133.1">11</text>
<text x="39" y="135.6">12</text>
<text x="71.3" y="135.6">3</text>
<text x="71.3" y="133.1">4</text>
<text x="216.1" y="133.1">5</text>
<text x="218.9" y="136.6">ICSP</text>
<text x="224.9" y="133.1">6</text>
<text x="267.8" y="135.6">C</text>
<text x="39" y="138.2">13</text>
<text x="39" y="140.7">14</text>
<text x="71.3" y="140.7">1</text>
<text x="71.3" y="138.2">2</text>
<text x="227.9" y="139.1">GND</text>
<text x="73.9" y="144">P5</text>
<text x="100.9" y="149.3">GND</text>
<text x="139" y="148.6">ATMEGA328-P</text>
<text x="196.5" y="154.6">+5V</text>
<text x="202.1" y="154.9">PWR_FLAG</text>
<text x="216.6" y="154.4">VCC</text>
<text x="221.1" y="154.9">PWR_FLAG</text>
<text x="235.1" y="154.9">PWR_FLAG</text>
<text x="238.1" y="165.8">GND</text>
<text x="10.4" y="185.6">D</text>
<text x="267.8" y="185.6">D</text>
<text x="35" y="205.5">1</text>
<text x="85" y="205.5">2</text>
<text x="135" y="205.5">3</text>
<text x="185" y="205.5">4</text>
<text x="235" y="205.5">5</text>
</g>
<g font-size="1.4">
<text x="133" y="34">1</text>
<text x="143.1" y="34">2</text>
<text x="27.9" y="50.8">CTS - NOT USED</text>
<text x="106.9" y="84.8">7</text>
<text x="110.2" y="85.6">VCC</text>
<text x="132.2" y="85.6">(PCINT0/CLKO/ICP1)PB0</text>
<text x="135.8" y="88.1">(PCINT1/OC1A)PB1</text>
<text x="151" y="84.8">14</text>
<text x="151" y="87.4">15</text>
<text x="151" y="89.9">16</text>
<text x="106.5" y="92.5">20</text>
<text x="110.2" y="93.2">AVCC</text>
<text x="131.8" y="93.2">(PCINT3/OC2A/MOSI)PB3</text>
<text x="133.5" y="90.7">(PCINT2/OC1B/SS)PB2</text>
<text x="136.1" y="95.8">(PCINT4/MISO)PB4</text>
<text x="151" y="92.5">17</text>
<text x="151" y="95">18</text>
<text x="106.5" y="100.1">21</text>
<text x="110.2" y="100.8">AREF</text>
<text x="130.1" y="100.8">(PCINT6/XTAL1/TOSC1)PB6</text>
<text x="136.7" y="98.3">(PCINT5/SCK)PB5</text>
<text x="151" y="97.5">19</text>
<text x="151.4" y="100.1">9</text>
<text x="130.1" y="103.4">(PCINT7/XTAL2/TOSC2)PB7</text>
<text x="135.9" y="107.2">(PCINT8/ADC0)PC0</text>
<text x="151" y="102.6">10</text>
<text x="151" y="106.4">23</text>
<text x="135.1" y="112.3">(PCINT10/ADC2)PC2</text>
<text x="135.9" y="109.7">(PCINT9/ADC1)PC1</text>
<text x="151" y="109">24</text>
<text x="151" y="111.5">25</text>
<text x="131.7" y="117.3">(PCINT12/SDA/ADC4)PC4</text>
<text x="131.9" y="119.9">(PCINT13/SCL/ADC5)PC5</text>
<text x="135.1" y="114.8">(PCINT11/ADC3)PC3</text>
<text x="151" y="114">26</text>
<text x="151" y="116.6">27</text>
<text x="151" y="119.1">28</text>
<text x="134.2" y="122.4">(PCINT14/RESET)PC6</text>
<text x="151.4" y="121.7">1</text>
<text x="151.4" y="125.5">2</text>
<text x="135.9" y="131.3">(PCINT18/INT0)PD2</text>
<text x="135.9" y="126.2">(PCINT16/RXD)PD0</text>
<text x="136.1" y="128.8">(PCINT17/TXD)PD1</text>
<text x="151.4" y="128">3</text>
<text x="151.4" y="130.6">4</text>
<text x="131.5" y="133.9">(PCINT19/OC2B/INT1)PD3</text>
<text x="133.9" y="136.4">(PCINT20/XCK/T0)PD4</text>
<text x="151.4" y="133.1">5</text>
<text x="151.4" y="135.6">6</text>
<text x="106.5" y="140.7">22</text>
<text x="106.9" y="143.3">8</text>
<text x="110.2" y="141.5">GND</text>
<text x="131.4" y="141.5">(PCINT22/OC0A/AIN0)PD6</text>
<text x="133" y="138.9">(PCINT21/OC0B/T1)PD5</text>
<text x="151" y="138.2">11</text>
<text x="151" y="140.7">12</text>
<text x="151" y="143.3">13</text>
<text x="110.2" y="144">GND</text>
<text x="135.7" y="144">(PCINT23/AIN1)PD7</text>
</g>
</svg>
